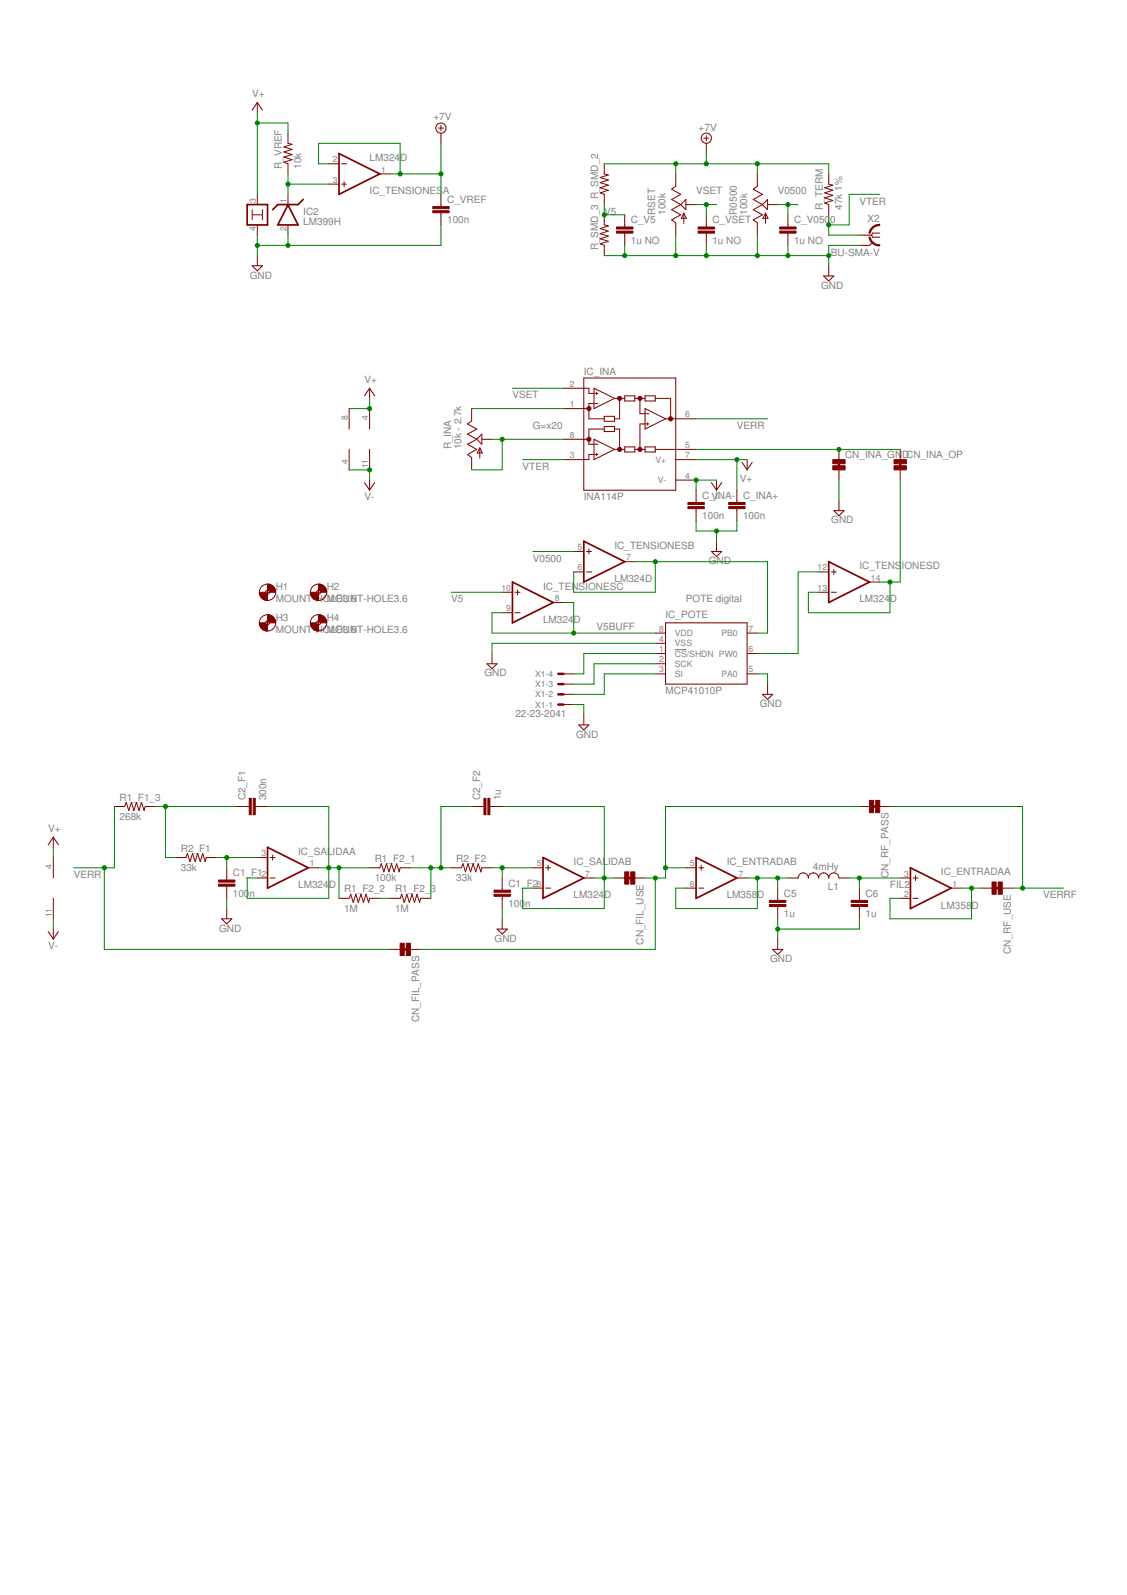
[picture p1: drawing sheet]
<svg xmlns="http://www.w3.org/2000/svg" width="210mm" height="297mm" viewBox="0 0 210 297" stroke-linecap="round" stroke-linejoin="round" font-family="sans-serif">
<path d="M125.7 121h2.2" fill="none" stroke="#808080" stroke-width=".19"/>
<path d="M46 38.1h3.8v3.8h-3.8zM53.6 38.2l1.9 3.7h-3.8zM56.5 37.1l-1 1h-3.8l-.9 1M63.1 28.6l7.6 3.8-7.6 3.8zM95.4 108.4l7.6 3.8-7.6 3.8zM108.7 100.8l7.7 3.8-7.7 3.8zM154.3 104.6l7.6 3.8-7.6 3.8zM49.8 157.8l7.6 3.8-7.6 3.8zM101.1 159.7l7.6 3.8-7.6 3.8zM129.6 159.7l7.6 3.8-7.6 3.8zM169.6 161.6l7.6 3.8-7.6 3.8z" fill="none" stroke="#800000" stroke-width=".32"/>
<g fill="none" stroke="#800000" stroke-width=".19">
<path d="M47.9 19.1v1.9M47.9 19.1l1 1.4M47.9 19.1l-.9 1.4M47 39.1v1.8M47.9 36.2v1.9M48.9 39.1v1.8M53.6 24.8v1.9l.8 .2-1.5 .5 1.5 .4-1.5 .5 1.5 .5-1.5 .5 1.5 .4-1.5 .5 .7 .3v1.9M53.6 36.2v1.9M61.2 34.3h1.9M61.2 30.5h1.9M63.6 34.3h1M63.6 30.5h1"/>
<path d="M64.1 33.8v1M70.7 32.4h1.9M81.7 23.9h.9M82.1 23.4v.9M82.1 24.8v1.9M82.1 36.2v2.3M82.1 39.6v2.3M112.5 30.5v1.9l.8 .2-1.5 .5 1.5 .4-1.5 .5 1.5 .5-1.5 .5 1.5 .4-1.5 .5 .7 .3v1.9M125.9 32.4v2.3l-.8 .5 1.7 1-1.7 .9 1.7 1M126.8 38.1l-1.7 1 1.7 .9-1.7 .9 .8 .6v2.3M127.4 39.7v1.9M127.4 39.7l.4 1h-.9z"/>
<path d="M127.7 37.1v2l-.9-1zM127.7 38.1h1.9M131.1 25.7h.9M131.6 25.3v.9M131.6 26.7v1.9M141.1 32.4v2.3l-.8 .5 1.7 1-1.7 .9 1.7 1M142 38.1l-1.7 1 1.7 .9-1.7 .9 .8 .6v2.3M142.6 39.7l.4 1h-.9zM142.6 39.7v1.9M143 38.1h1.8M143 37.1v2l-1-1zM154.3 32.4v1.9l.8 .2-1.5 .5 1.5 .4-1.5 .5 1.5 .5-1.5 .5 1.5 .4-1.5 .5 .7 .3v1.9"/>
<path d="M47 49.5h1.9l-1 .9zM47.1 40h1.7M47.9 41.9v1.9M47.9 47.6v1.9M53.6 41.9v1.9M112.5 40v1.9l.8 .2-1.5 .5 1.5 .4-1.5 .5 1.5 .5-1.5 .5 1.5 .4-1.5 .5 .7 .3v1.9M116.4 40v2.3M116.4 43.4v2.3M131.6 40v2.3M131.6 43.4v2.3M146.7 40v2.3M146.7 43.4v2.3"/>
<path d="M153.4 51.4h1.9l-1 .9zM154.3 49.5v1.9M160.1 43.8h2.2M162.3 43.8l.2 .4h1.4M162.5 45.1l-.6 .6h-1.8M163.9 43.4h-1.4l-.2 .4M65 76.1v3.8M68.8 72.3v1.9M68.8 76.1v3.8M68.8 72.3l1 1.4M68.8 72.3l-.9 1.4M87.8 76.1v2.3l-.7 .6 1.7 .9-1.7 1 1.7 .9"/>
<path d="M104.9 72.3h4.8v1h.9M104.9 76.1h4.8M108.7 70.4h17.2v20.9h-17.2zM110.6 75.1h-.9v2.9h2.8M110.6 72.3l3.8 1.9-3.8 1.9zM110.9 73.3h.5M110.9 75.1h.5M111.1 73v.5M112.5 79.9h-2.8v2.8h.9M112.5 77.5h1.9v1h-1.9zM112.5 79.4h1.9v1h-1.9zM114.4 74.2h2"/>
<path d="M114.4 79.9h1v3.8M115.4 74.2v3.8h-1M116.4 73.7h1.8v1h-1.8zM118.2 74.2h1.9M119.2 74.2v2.8h.9M120.1 73.7h1.9v1h-1.9zM120.1 76.1l3.9 1.9-3.9 1.9zM120.1 79h-.9v4.7M120.4 79h.5M120.4 77h.5M120.6 78.7v.5M122 74.2h2.9v3.8"/>
<path d="M124 78h5.6M65 83.7v3.8M67.9 89.9l.9 1.4M68.8 83.7v3.8M68.8 89.4v1.9M69.8 89.9l-1 1.4M88.8 81.8l-1.7 .9 1.7 1-1.7 .9 .7 .6v2.3M89.4 83.4v1.9M89.4 83.4l.4 1h-.9zM89.7 81.8h1.9M89.7 80.9v1.8l-.9-.9zM104.9 81.8h4.8"/>
<path d="M110.6 84.6h-.9v1h-4.8M110.6 81.8l3.8 1.9-3.8 1.9zM110.9 82.7h.5M110.9 84.6h.5M111.1 84.4v.5M114.4 83.7h2M116.4 83.2h1.8v1h-1.8zM118.2 83.7h1.9M120.1 83.2h1.9v1h-1.9zM122 83.7h7.6M125.9 85.6h3.7M125.9 89.4h3.7"/>
<path d="M129.6 91.3v2.3M129.6 94.7v2.3M132.5 89.9l1 1.4M133.5 89.4v1.9M134.4 89.9l-.9 1.4M137.2 91.3v2.3M137.2 94.7v2.3M138.2 86.1l.9 1.4M139.1 85.6v1.9M140.1 86.1l-1 1.4M155.3 95.1h1.9l-.9 1zM156.3 83.7v1.9"/>
<path d="M156.3 87.5v1.9M156.3 93.2v1.9M167.7 83.7v1.9M167.7 87.5v1.9M49.4 110.3h.8M49.4 116h.8M49.8 109.9v.8M49.8 115.6v.8M58.9 110.3h.8M58.9 116h.8M59.3 109.9v.8M59.3 115.6v.8"/>
<path d="M93.5 110.3h1.9M93.5 114.1h1.9M95.9 110.3h1M95.9 114.1h1M96.4 109.8v1M103 112.2h1.9M106.8 102.7h1.9M106.8 106.5h1.9M109.2 102.7h1M109.2 106.5h1M109.7 102.2v1M116.4 104.6h1.8"/>
<path d="M122 117.9h2M122 119.8h2M124 116h15.1v11.4h-15.1zM132.5 102.7h1.9l-.9 1zM133.5 100.8v1.9M139.1 117.9h2M152.5 106.5h1.8M152.5 110.3h1.8M154.8 106.5h1M154.8 110.3h1M155.3 106v1M161.9 108.4h2"/>
<path d="M90.7 123.6h1.9l-1 .9zM91.6 121.7v1.9M104.9 127.4h1.9M104.9 125.5h1.9M104.9 129.3h1.9M104.9 131.2h1.9M107.8 135h1.9l-1 1zM108.7 133.1v1.9M122 121.7h2M122 125.5h2M122 123.6h2M139.1 121.7h2"/>
<path d="M139.1 125.5h2M142 129.3h1.9l-.9 1zM143 127.4v1.9M9.9 155.9v1.9M9.9 159.7v3.8M9.9 155.9l1 1.4M9.9 155.9l-.9 1.4M21.3 150.2h1.9l.3-.8 .5 1.6 .5-1.6 .4 1.6 .5-1.6 .5 1.6 .5-1.6 .4 1.6 .2-.8h1.9M32.7 159.7h1.9l.3-.8 .5 1.6 .5-1.6 .4 1.6 .5-1.6 .5 1.6 .5-1.6 .4 1.6 .2-.8h1.9M44.1 150.2h2.3M47.5 150.2h2.3M47.9 159.7h1.9"/>
<path d="M50.3 159.7h.9M50.8 159.2v1M87.8 150.2h2.3M91.2 150.2h2.3M160.1 150.2h1.8M163.9 150.2h1.9M9 173.5l.9 1.4M9.9 167.3v3.8M9.9 173v1.9M10.9 173.5l-1 1.4M41.3 171.1h1.9l-1 1zM42.2 161.6v2.3"/>
<path d="M42.2 165v2.3M42.2 169.2v1.9M47.9 163.5h1.9M50.3 163.5h.9M57.4 161.6h1.9M63.1 167.3h1.9l.3-.8 .5 1.6 .5-1.6 .4 1.6 .5-1.6 .5 1.6 .5-1.6 .4 1.6 .2-.8h1.9M68.8 161.6h1.9l.3-.8 .5 1.6 .5-1.6 .5 1.6 .4-1.6 .5 1.6 .5-1.6 .4 1.6 .2-.8h1.9M72.6 167.3h1.9l.3-.8 .5 1.6 .5-1.6 .4 1.6 .5-1.6 .5 1.6 .5-1.6 .4 1.6 .2-.8h1.9M72.6 176.8h1.9M76.4 176.8h1.9M84 161.6h1.9l.3-.8 .5 1.6 .5-1.6 .5 1.6 .4-1.6 .5 1.6 .5-1.6 .5 1.6 .1-.8h1.9M92.6 173h1.9l-1 .9z"/>
<path d="M93.5 163.5v2.3M93.5 166.9v2.3M93.5 171.1v1.9M99.3 161.6h1.8M99.3 165.4h1.8M101.6 161.6h1M101.6 165.4h1M102.1 161.1v1M108.7 163.5h1.9M114.4 163.5h2M118.2 163.5h1.9M127.7 161.6h1.9"/>
<path d="M127.7 165.4h1.9M130.1 161.6h1M130.1 165.4h1M130.6 161.1v1M137.2 163.5h1.9M143.9 176.8h1.9l-1 1zM144.8 165.4v2.3M144.8 168.8v2.3M144.8 174.9v1.9M146.7 163.5h2a.95 .95 0 0 1 .9-.9 .95 .95 0 0 1 1 .9 .95 .95 0 0 1 .9-.9 .95 .95 0 0 1 1 .9 .94 .94 0 0 1 .9-.9 .94 .94 0 0 1 .9 .9 .95 .95 0 0 1 1-.9 .95 .95 0 0 1 1 .9h1.9M160.1 165.4v2.3M160.1 168.8v2.3"/>
<path d="M167.7 163.5h1.9M167.7 167.3h1.9M170 163.5h1M170 167.3h1M170.5 163v1M177.2 165.4h1.9M182.9 165.4h1.9M186.7 165.4h1.9"/>
<circle cx="82.1" cy="23.9" r=".95"/>
<circle cx="131.6" cy="25.7" r=".95"/>
<circle cx="49.8" cy="110.3" r="1.52"/>
<circle cx="49.8" cy="116" r="1.52"/>
<circle cx="49.8" cy="116" r=".38"/>
<circle cx="49.8" cy="110.3" r=".38"/>
<circle cx="59.3" cy="116" r="1.52"/>
<circle cx="59.3" cy="110.3" r="1.52"/>
<circle cx="59.3" cy="116" r=".38"/>
<circle cx="59.3" cy="110.3" r=".38"/>
</g>
<g fill="#800000" stroke="#800000" stroke-width=".19">
<path d="M130 43h3.1v.4h-3.1z"/>
<path d="M130 42.3h3.1v.4h-3.1z"/>
<path d="M145.2 43h3.1v.4h-3.1z"/>
<path d="M145.2 42.3h3.1v.4h-3.1z"/>
<path d="M80.6 39.2h3.1v.4h-3.1z"/>
<path d="M80.6 38.5h3.1v.4h-3.1z"/>
<path d="M143.3 168.4h3.1v.4h-3.1z"/>
<path d="M143.3 167.7h3.1v.4h-3.1z"/>
<path d="M158.5 168.4h3.1v.4h-3.1z"/>
<path d="M158.5 167.7h3.1v.4h-3.1z"/>
<path d="M135.7 94.3h3.1v.4h-3.1z"/>
<path d="M135.7 93.6h3.1v.4h-3.1z"/>
<path d="M128.1 94.3h3.1v.4h-3.1z"/>
<path d="M128.1 93.6h3.1v.4h-3.1z"/>
<path d="M40.7 164.7h3.1v.3h-3.1z"/>
<path d="M40.7 163.9h3.1v.4h-3.1z"/>
<path d="M47.2 148.7h.3v3h-.3z"/>
<path d="M46.4 148.7h.4v3h-.4z"/>
<path d="M92 166.5h3.1v.4h-3.1z"/>
<path d="M92 165.8h3.1v.4h-3.1z"/>
<path d="M114.8 43h3.1v.4h-3.1z"/>
<path d="M114.8 42.3h3.1v.4h-3.1z"/>
<path d="M74.5 175.7h.8v2.2h-.8z"/>
<path d="M75.7 175.7h.7v2.2h-.7z"/>
<path d="M116.4 162.4h.7v2.3h-.7z"/>
<path d="M117.5 162.4h.7v2.3h-.7z"/>
<path d="M155.1 86.7h2.3v.8h-2.3z"/>
<path d="M155.1 85.6h2.3v.8h-2.3z"/>
<path d="M166.5 86.7h2.3v.8h-2.3z"/>
<path d="M166.5 85.6h2.3v.8h-2.3z"/>
<path d="M90.9 148.7h.3v3h-.3z"/>
<path d="M90.1 148.7h.4v3h-.4z"/>
<path d="M161.9 149.1h.8v2.2h-.8z"/>
<path d="M163.1 149.1h.8v2.2h-.8z"/>
<path d="M184.8 164.3h.7v2.2h-.7z"/>
<path d="M185.9 164.3h.8v2.2h-.8z"/>
</g>
<g fill="#800000" stroke="#800000" stroke-width=".19">
<path d="M162.3 42.5a1.98 1.98 0 0 1 1.6-.7v.2h-.4a1.77 1.77 0 0 0-1.4 1.4h-.3z" fill-rule="evenodd"/>
<path d="M161.8 44.2h.3a1.76 1.76 0 0 0 1.8 1.4v.2a1.98 1.98 0 0 1-2.1-1.6z" fill-rule="evenodd"/>
<path d="M49.8 108.8a1.52 1.52 0 0 1 1.6 1.5h-1.2l-.1-.3-.3-.1z" fill-rule="evenodd"/>
<path d="M48.3 110.3h1.1l.2 .3 .2 .1v1.1a1.52 1.52 0 0 1-1.5-1.5z" fill-rule="evenodd"/>
<path d="M59.3 108.8a1.52 1.52 0 0 1 1.6 1.5h-1.2l-.1-.3-.3-.1z" fill-rule="evenodd"/>
<path d="M57.8 110.3h1.1l.2 .3 .2 .1v1.1a1.52 1.52 0 0 1-1.5-1.5z" fill-rule="evenodd"/>
<path d="M49.8 114.5a1.48 1.48 0 0 1 1.6 1.5h-1.2l-.1-.3-.3-.1z" fill-rule="evenodd"/>
<path d="M48.3 116h1.1l.2 .3 .2 .1v1.1a1.48 1.48 0 0 1-1.5-1.5z" fill-rule="evenodd"/>
<path d="M59.3 114.5a1.48 1.48 0 0 1 1.6 1.5h-1.2l-.1-.3-.3-.1z" fill-rule="evenodd"/>
<path d="M57.8 116h1.1l.2 .3 .2 .1v1.1a1.48 1.48 0 0 1-1.5-1.5z" fill-rule="evenodd"/>
<circle cx="109.7" cy="76.1" r=".38"/>
<circle cx="109.7" cy="81.8" r=".38"/>
<circle cx="115.4" cy="83.7" r=".38"/>
<circle cx="119.2" cy="83.7" r=".38"/>
<circle cx="115.4" cy="74.2" r=".38"/>
<circle cx="119.2" cy="74.2" r=".38"/>
<circle cx="124.9" cy="78" r=".38"/>
</g>
<path d="M156.3 86.1v.9M167.7 86.1v.9M104 131.2h.9M104 129.3h.9M104 127.4h.9M104 125.5h.9M162.4 150.2h1M75 176.8h1M116.8 163.5h1M185.2 165.4h1" fill="none" stroke="#800000" stroke-width=".47"/>
<g fill="none" stroke="#008000" stroke-width=".19">
<path d="M47.9 21v15.2M47.9 22.9h5.7v1.9M53.6 32.4v3.8M53.6 34.3h7.6M61.2 30.5h-1.9v-3.8h15.2v5.7M72.6 32.4h9.5M82.1 26.7v9.5M112.5 30.5h41.8v1.9M112.5 38.1v1.9h3.9M125.9 30.5v1.9M129.6 38.1h3.9M131.6 28.6v1.9"/>
<path d="M131.6 38.1v1.9M141.1 30.5v1.9M144.8 38.1h3.9M146.7 38.1v1.9M163.9 36.2h-5.7v5.7h-3.9M47.9 43.8v3.8M53.6 43.8v1.9M82.1 41.9v3.8h-34.2M112.5 47.6h41.8M116.4 45.7v1.9M125.9 43.8v3.8M131.6 45.7v1.9"/>
<path d="M141.1 43.8v3.8M146.7 45.7v1.9M154.3 40v3.8h5.8M160.1 45.7h-5.8v3.8M68.8 74.2v1.9h-3.8M87.8 76.1h17.1M95.4 72.3h9.5M129.6 78h13.4M65 87.5h3.8v1.9M91.6 81.8h13.3M93.5 81.8v5.7h-5.7M97.3 85.6h7.6"/>
<path d="M129.6 85.6h9.5M129.6 97v1.9h7.6v-1.9M129.6 83.7h38.1M133.5 89.4h-3.9v1.9M133.5 98.9v1.9M137.2 85.6v5.7M156.3 89.4v3.8M167.7 89.4v19h-3.8M84 110.3h9.5M93.5 114.1h-1.9v3.8h30.4M99.3 102.7h7.5M104.9 112.2h1.9v5.7"/>
<path d="M118.2 104.6h24.8v13.3h-1.9M122 119.8h-30.4v1.9M122 104.6v5.7h-15.2v-3.8M152.5 106.5h-3.8v15.2h-7.6M165.8 108.4v5.7h-15.2v-3.8h1.9M106.8 131.2h1.9v1.9M122 121.7h-13.3v3.8h-1.9M122 125.5h-9.5v3.8h-5.7M122 123.6h-11.4v3.8h-3.8M141.1 125.5h1.9v1.9M9.9 157.8v1.9M21.3 150.2v11.4h-7.6"/>
<path d="M28.9 150.2h15.2M30.8 150.2v9.5h1.9M40.3 159.7h7.6M42.2 159.7v1.9M49.8 150.2h11.4v17.1h-15.2v-3.8h1.9M87.8 150.2h-5.7v11.4M93.5 150.2h19v19h-15.2v-3.8h2M160.1 150.2h-36.1v13.3h-3.9M165.8 150.2h24.7v15.2M9.9 171.1v1.9M19.4 161.6v15.2h53.2M42.2 167.3v1.9"/>
<path d="M59.3 161.6h9.5M63.1 161.6v5.7M70.7 167.3h1.9M76.4 161.6h7.6M80.2 161.6v5.7M91.6 161.6h7.7M93.5 161.6v1.9M93.5 169.2v1.9M110.6 163.5h3.8M122 163.5v13.3h-43.7M124 161.6h3.7M139.1 163.5h7.6"/>
<path d="M141.1 163.5v5.7h-15.2v-3.8h1.8M144.8 163.5v1.9M144.8 171.1v3.8M158.2 163.5h9.5M160.1 171.1v1.9h-15.3M160.1 163.5v1.9M179.1 165.4h3.8M181 165.4v5.7h-15.2v-3.8h1.9M188.6 165.4h9.5"/>
</g>
<g fill="#008000" stroke="#008000" stroke-width=".19">
<circle cx="47.9" cy="22.9" r=".38"/>
<circle cx="137.2" cy="85.6" r=".38"/>
<circle cx="68.8" cy="76.1" r=".38"/>
<circle cx="74.5" cy="32.4" r=".38"/>
<circle cx="82.1" cy="32.4" r=".38"/>
<circle cx="141.1" cy="30.5" r=".38"/>
<circle cx="131.6" cy="30.5" r=".38"/>
<circle cx="125.9" cy="30.5" r=".38"/>
<circle cx="53.6" cy="45.7" r=".38"/>
<circle cx="47.9" cy="45.7" r=".38"/>
<circle cx="154.3" cy="47.6" r=".38"/>
<circle cx="131.6" cy="47.6" r=".38"/>
<circle cx="141.1" cy="47.6" r=".38"/>
<circle cx="116.4" cy="47.6" r=".38"/>
<circle cx="125.9" cy="47.6" r=".38"/>
<circle cx="146.7" cy="47.6" r=".38"/>
<circle cx="133.5" cy="98.9" r=".38"/>
<circle cx="144.8" cy="173" r=".38"/>
<circle cx="146.7" cy="38.1" r=".38"/>
<circle cx="53.6" cy="34.3" r=".38"/>
<circle cx="93.5" cy="81.8" r=".38"/>
<circle cx="106.8" cy="117.9" r=".38"/>
<circle cx="154.3" cy="41.9" r=".38"/>
<circle cx="131.6" cy="38.1" r=".38"/>
<circle cx="129.6" cy="89.4" r=".38"/>
<circle cx="68.8" cy="87.5" r=".38"/>
<circle cx="19.4" cy="161.6" r=".38"/>
<circle cx="30.8" cy="150.2" r=".38"/>
<circle cx="42.2" cy="159.7" r=".38"/>
<circle cx="61.2" cy="161.6" r=".38"/>
<circle cx="63.1" cy="161.6" r=".38"/>
<circle cx="80.2" cy="161.6" r=".38"/>
<circle cx="82.1" cy="161.6" r=".38"/>
<circle cx="122" cy="104.6" r=".38"/>
<circle cx="93.5" cy="161.6" r=".38"/>
<circle cx="190.5" cy="165.4" r=".38"/>
<circle cx="156.3" cy="83.7" r=".38"/>
<circle cx="165.8" cy="108.4" r=".38"/>
<circle cx="112.5" cy="40" r=".38"/>
<circle cx="144.8" cy="163.5" r=".38"/>
<circle cx="141.1" cy="163.5" r=".38"/>
<circle cx="112.5" cy="163.5" r=".38"/>
<circle cx="160.1" cy="163.5" r=".38"/>
<circle cx="181" cy="165.4" r=".38"/>
<circle cx="122" cy="163.5" r=".38"/>
<circle cx="124" cy="161.6" r=".38"/>
</g>
<g font-size="1.9" fill="#808080">
<text x="47" y="18.1">V+</text>
<text x="80.7" y="22.4">+7V</text>
<text x="68.8" y="29.9">LM324D</text>
<text x="130.1" y="24.3">+7V</text>
<text x="52.5" y="31.4" transform="rotate(-90 52.5 31.4)">R_VREF</text>
<text x="56.1" y="31.4" transform="rotate(-90 56.1 31.4)">10k</text>
<text x="56.5" y="41.9">LM399H</text>
<text x="56.5" y="40">IC2</text>
<text x="68.8" y="36.1">IC_TENSIONES</text>
<text x="82.5" y="36.1">A</text>
<text x="83.3" y="41.6">100n</text>
<text x="83.3" y="37.8">C_VREF</text>
<text x="112.5" y="40">V5</text>
<text x="117.5" y="41.6">C_V5</text>
<text x="122" y="40" transform="rotate(-90 122 40)">RSET</text>
<text x="123.9" y="40" transform="rotate(-90 123.9 40)">100k</text>
<text x="129.6" y="36.2">VSET</text>
<text x="132.7" y="41.6">C_VSET</text>
<text x="137.3" y="40" transform="rotate(-90 137.3 40)">R0500</text>
<text x="139.2" y="40" transform="rotate(-90 139.2 40)">100k</text>
<text x="144.9" y="36.2">V0500</text>
<text x="147.9" y="41.6">C_V0500</text>
<text x="153.2" y="39" transform="rotate(-90 153.2 39)">R_TERM</text>
<text x="156.8" y="39" transform="rotate(-90 156.8 39)">47k 1%</text>
<text x="160.1" y="38.1">VTER</text>
<text x="161.6" y="41.3">X2</text>
<text x="111.4" y="46.6" transform="rotate(-90 111.4 46.6)">R_SMD_3 R_SMD_2</text>
<text x="117.5" y="45.4">1u NO</text>
<text x="132.7" y="45.4">1u NO</text>
<text x="147.9" y="45.4">1u NO</text>
<text x="154.8" y="47.6">BU-SMA-V</text>
<text x="46.5" y="51.9">GND</text>
<text x="152.9" y="53.8">GND</text>
<text x="67.9" y="71.3">V+</text>
<text x="108.7" y="69.9">IC_INA</text>
<text x="95.4" y="74.2">VSET</text>
<text x="84" y="83.7" transform="rotate(-90 84 83.7)">R_INA</text>
<text x="85.9" y="83.7" transform="rotate(-90 85.9 83.7)">10k - 2.7k</text>
<text x="99.2" y="79.9">G=x20</text>
<text x="137.3" y="79.9">VERR</text>
<text x="97.3" y="87.5">VTER</text>
<text x="137.8" y="89.8">V+</text>
<text x="157.4" y="85.3">CN_INA_GNDCN_INA_OP</text>
<text x="67.9" y="93.2">V-</text>
<text x="108.7" y="93.2">INA114P</text>
<text x="130.8" y="92.9">C_VINA-</text>
<text x="133.7" y="93.2">-</text>
<text x="138.4" y="92.9">C_INA+</text>
<text x="130.8" y="96.7">100n</text>
<text x="138.4" y="96.7">100n</text>
<text x="154.8" y="97.5">GND</text>
<text x="99.2" y="104.6">V0500</text>
<text x="114.4" y="102.2">IC_TENSIONESB</text>
<text x="132" y="105.1">GND</text>
<text x="160.1" y="106">IC_TENS</text>
<text x="167.9" y="106">IONESD</text>
<text x="51.3" y="112.1">MOUNT-HOMLO3.6</text>
<text x="51.3" y="109.9">H1</text>
<text x="60.9" y="109.9">H2</text>
<text x="62.6" y="112.1">EUNT-HOLE3.6</text>
<text x="84" y="112.2">V5</text>
<text x="101.1" y="109.8">IC_TENSIONESC</text>
<text x="114.4" y="108.4">LM324D</text>
<text x="127.7" y="112.2">POTE digital</text>
<text x="160.1" y="112.2">LM324D</text>
<text x="51.3" y="117.8">MOUNT-HOMLO3.6</text>
<text x="51.3" y="115.6">H3</text>
<text x="60.9" y="115.6">H4</text>
<text x="62.6" y="117.8">EUNT-HOLE3.6</text>
<text x="101.1" y="116">LM324D</text>
<text x="111.1" y="117.3">V5BUFF</text>
<text x="123.9" y="115.1">IC_POTE</text>
<text x="90.2" y="126">GND</text>
<text x="123.9" y="129.3">MCP41010P</text>
<text x="141.5" y="131.7">GND</text>
<text x="96" y="133.6">22-23-2041</text>
<text x="107.3" y="137.4">GND</text>
<text x="22.3" y="149.1">R1_F1_3</text>
<text x="45.7" y="149.1" transform="rotate(-90 45.7 149.1)">C2_F1</text>
<text x="49.5" y="149.1" transform="rotate(-90 49.5 149.1)">300n</text>
<text x="89.5" y="149.1" transform="rotate(-90 89.5 149.1)">C2_F2</text>
<text x="93.3" y="149.1" transform="rotate(-90 93.3 149.1)">1u</text>
<text x="9" y="155">V+</text>
<text x="22.3" y="152.7">268k</text>
<text x="33.7" y="158.6">R2_F1</text>
<text x="55.5" y="159.2">IC_SALIDAA</text>
<text x="69.8" y="160.5">R1_F2_1</text>
<text x="85" y="160.5">R2_F2</text>
<text x="106.8" y="161.1">IC_SALIDAB</text>
<text x="135.3" y="161.1">IC_ENTRADAB</text>
<text x="151.4" y="162">4mHy</text>
<text x="13.7" y="163.5">VERR</text>
<text x="33.7" y="162.2">33k</text>
<text x="43.4" y="167">100</text>
<text x="43.4" y="163.2">C1_F1</text>
<text x="46.5" y="167">n</text>
<text x="55.5" y="165.4">LM324D</text>
<text x="64.1" y="166.2">R1_F2_2</text>
<text x="69.8" y="164.1">100k</text>
<text x="73.6" y="166.2">R1_F2_3</text>
<text x="85" y="164.1">33k</text>
<text x="94.7" y="165.1">C1_F2</text>
<text x="106.8" y="167.3">LM324D</text>
<text x="135.3" y="167.3">LM358D</text>
<text x="146" y="167">C5</text>
<text x="154.2" y="165.8">L1</text>
<text x="161.2" y="167">C6</text>
<text x="165.5" y="163.6" transform="rotate(-90 165.5 163.6)">CN_RF_PASS</text>
<text x="165.8" y="165.4">FIL2</text>
<text x="175.3" y="163">IC_ENTRADAA</text>
<text x="194.3" y="167.3">VERRF</text>
<text x="40.8" y="173.5">GND</text>
<text x="64.1" y="169.8">1M</text>
<text x="73.6" y="169.8">1M</text>
<text x="94.7" y="168.9">100</text>
<text x="97.8" y="168.9">n</text>
<text x="146" y="170.8">1u</text>
<text x="161.2" y="170.8">1u</text>
<text x="175.3" y="169.2">LM358D</text>
<text x="9" y="176.8">V-</text>
<text x="92.1" y="175.4">GND</text>
<text x="119.9" y="175.9" transform="rotate(-90 119.9 175.9)">CN_FIL_USE</text>
<text x="143.4" y="179.2">GND</text>
<text x="188.3" y="177.6" transform="rotate(-90 188.3 177.6)">CN_RF_USE</text>
<text x="78.1" y="190.4" transform="rotate(-90 78.1 190.4)">CN_FIL_PASS</text>
</g>
<g font-size="1.6" fill="#808080">
<text x="62" y="30.2">2</text>
<text x="62" y="34">3</text>
<text x="71" y="32.1">1</text>
<text x="47.7" y="37.8" transform="rotate(-90 47.7 37.8)">3</text>
<text x="53.4" y="37.8" transform="rotate(-90 53.4 37.8)">1</text>
<text x="47.7" y="43.1" transform="rotate(-90 47.7 43.1)">4</text>
<text x="53.4" y="43.1" transform="rotate(-90 53.4 43.1)">2</text>
<text x="106.1" y="72">2</text>
<text x="106.1" y="75.8">1</text>
<text x="127.6" y="77.7">6</text>
<text x="64.8" y="78.2" transform="rotate(-90 64.8 78.2)">8</text>
<text x="68.6" y="78.2" transform="rotate(-90 68.6 78.2)">4</text>
<text x="106.1" y="81.5">8</text>
<text x="127.6" y="83.4">5</text>
<text x="64.8" y="86.3" transform="rotate(-90 64.8 86.3)">4</text>
<text x="68.6" y="87.2" transform="rotate(-90 68.6 87.2)">11</text>
<text x="106.1" y="85.3">3</text>
<text x="122.1" y="86.2">V+</text>
<text x="122.5" y="90">V-</text>
<text x="127.6" y="85.3">7</text>
<text x="127.6" y="89.1">4</text>
<text x="107.6" y="106.2">6</text>
<text x="107.6" y="102.4">5</text>
<text x="116.6" y="104.3">7</text>
<text x="152.3" y="106.2">12</text>
<text x="93.4" y="110">10</text>
<text x="94.3" y="113.8">9</text>
<text x="103.3" y="111.9">8</text>
<text x="152.3" y="110">13</text>
<text x="162.2" y="108.1">14</text>
<text x="122.8" y="119.5">4</text>
<text x="122.8" y="117.6">8</text>
<text x="125.7" y="118.5">VDD</text>
<text x="134.4" y="118.5">PB0</text>
<text x="139.4" y="117.6">7</text>
<text x="122.8" y="121.4">1</text>
<text x="122.8" y="123.3">2</text>
<text x="122.8" y="125.2">3</text>
<text x="125.7" y="122.3">CS/SHDN PW0</text>
<text x="125.7" y="120.4">VSS</text>
<text x="125.7" y="124.2">SCK</text>
<text x="139.4" y="125.2">5</text>
<text x="139.4" y="121.4">6</text>
<text x="99.7" y="131.8">X1-1</text>
<text x="99.7" y="129.9">X1-2</text>
<text x="99.7" y="128">X1-3</text>
<text x="99.7" y="126.1">X1-4</text>
<text x="125.7" y="126.1">SI</text>
<text x="134.4" y="126.1">PA0</text>
<text x="9.7" y="161.8" transform="rotate(-90 9.7 161.8)">4</text>
<text x="48.7" y="159.4">3</text>
<text x="57.7" y="161.3">1</text>
<text x="100" y="161.3">5</text>
<text x="128.5" y="161.3">5</text>
<text x="48.7" y="163.2">2</text>
<text x="100" y="165.1">6</text>
<text x="109" y="163.2">7</text>
<text x="128.5" y="165.1">6</text>
<text x="137.5" y="163.2">7</text>
<text x="168.4" y="167">2</text>
<text x="168.4" y="163.2">3</text>
<text x="177.4" y="165.1">1</text>
<text x="9.7" y="170.9" transform="rotate(-90 9.7 170.9)">11</text>
</g>
</svg>
